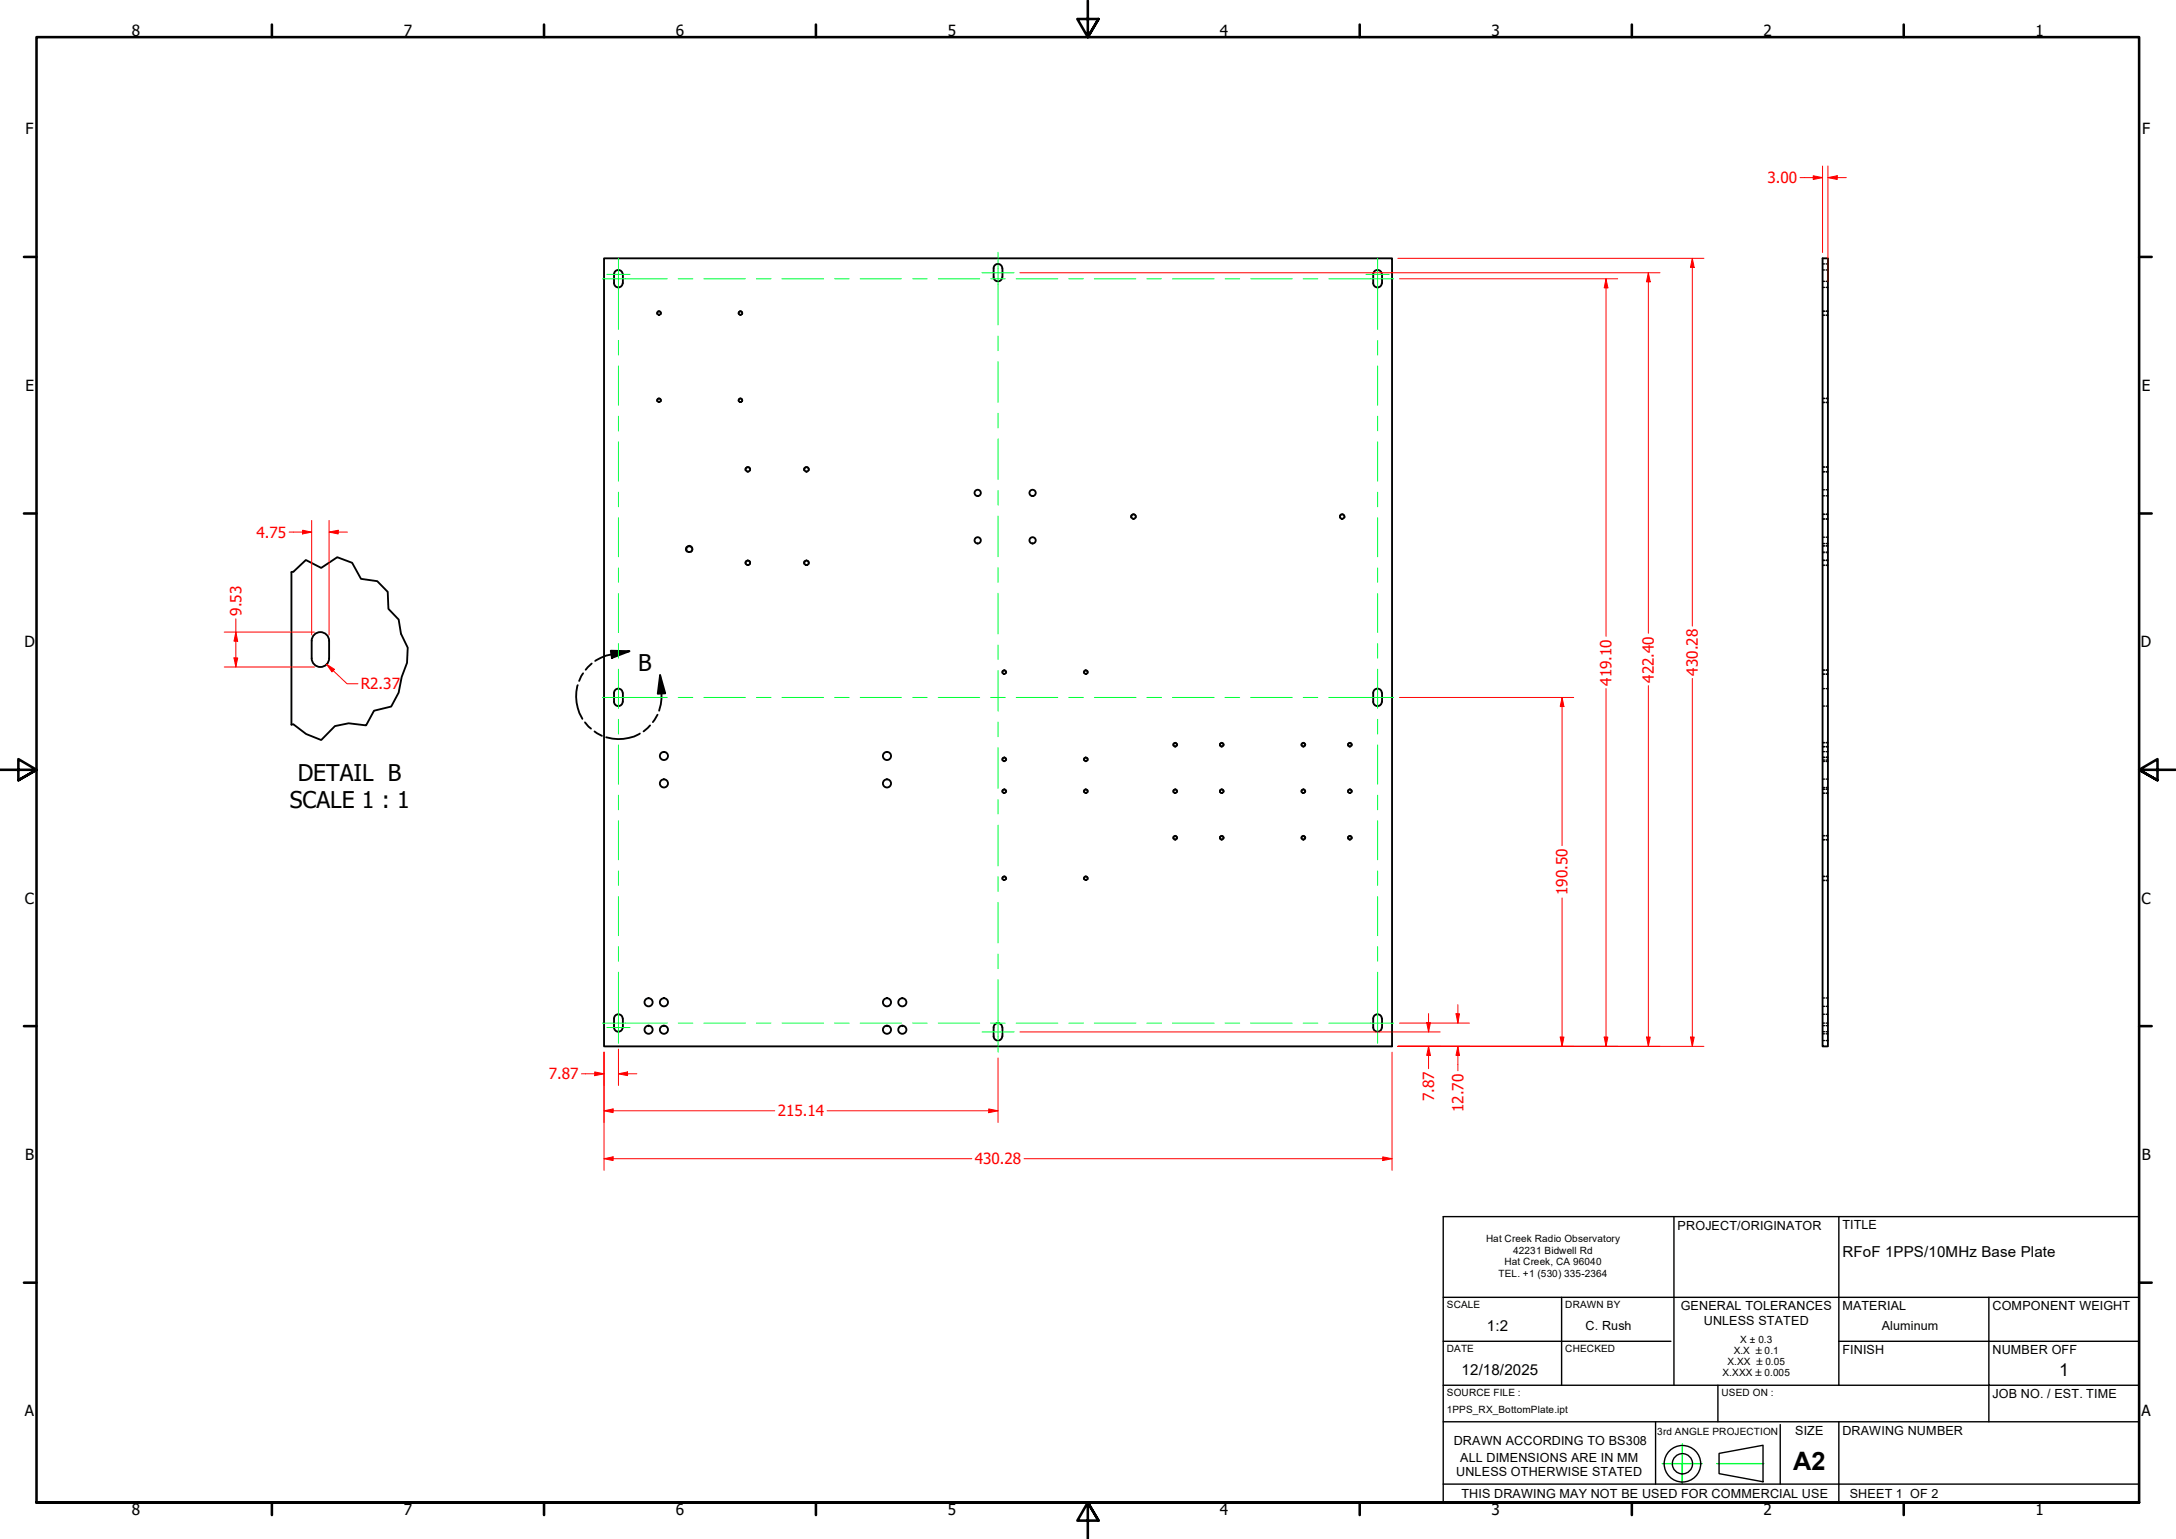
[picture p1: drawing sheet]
<svg xmlns="http://www.w3.org/2000/svg" width="594mm" height="420mm" viewBox="0 0 594 420" stroke-linecap="round" stroke-linejoin="round" font-family="sans-serif">
<!-- layer: Hidden Narrow (ANSI) -->
<g fill="none" stroke="#000" stroke-width=".27">
<path d="M179.4 85.8a.63 .63 0 0 1 .5-.9 .63 .63 0 0 1 .6 .9M201.6 85.8a.63 .63 0 0 1 .6-.9 .63 .63 0 0 1 .5 .9M497.6 86.1h.5M497.6 84.9h.5M498.5 86.1h.5M498.5 84.9h.5M179.4 109.6a.63 .63 0 0 1 .5-.9 .63 .63 0 0 1 .6 .9M201.6 109.6a.63 .63 0 0 1 .6-.9 .63 .63 0 0 1 .5 .9M497.6 110h.5M497.6 108.7h.5M498.5 110h.5M498.5 108.7h.5"/>
<path d="M203.5 128.5a.73 .73 0 0 1 .7-1.1 .73 .73 0 0 1 .6 1.1M219.5 128.5a.73 .73 0 0 1 .7-1.1 .73 .73 0 0 1 .6 1.1M497.6 128.9h.5M497.6 127.4h.5M498.5 128.9h.5M498.5 127.4h.5M187.6 150.7a1.01 1.01 0 0 1-.2-1.5 1.01 1.01 0 0 1 1.5 0 1.01 1.01 0 0 1-.2 1.5M203.5 154a.75 .75 0 0 1 .7-1.1 .75 .75 0 0 1 .6 1.1M219.5 154a.75 .75 0 0 1 .7-1.1 .75 .75 0 0 1 .6 1.1M308.8 141.4a.73 .73 0 0 1 .6-1.1 .73 .73 0 0 1 .7 1.1M365.8 141.4a.73 .73 0 0 1 .7-1.1 .73 .73 0 0 1 .6 1.1M497.6 141.8h.5"/>
<path d="M497.6 140.3h.5M497.6 150.9h.5M497.6 148.9h.5M497.6 154.4h.5M497.6 152.9h.5M498.5 141.8h.5M498.5 140.3h.5M498.5 150.9h.5M498.5 148.9h.5M498.5 154.4h.5M498.5 152.9h.5M273.6 183.8a.63 .63 0 0 1 .6-.9 .63 .63 0 0 1 .5 .9"/>
<path d="M295.9 183.8a.63 .63 0 0 1 .5-.9 .63 .63 0 0 1 .6 .9M497.6 184.1h.5M497.6 182.9h.5M498.5 184.1h.5M498.5 182.9h.5M273.6 216.3a.63 .63 0 0 1 .6-.9 .63 .63 0 0 1 .5 .9M273.6 207.6a.63 .63 0 0 1 .6-.9 .63 .63 0 0 1 .5 .9M295.9 216.3a.63 .63 0 0 1 .5-.9 .63 .63 0 0 1 .6 .9M295.9 207.6a.63 .63 0 0 1 .5-.9 .63 .63 0 0 1 .6 .9M320.3 203.6a.63 .63 0 0 1 .5-.9 .63 .63 0 0 1 .6 .9M320.3 216.3a.63 .63 0 0 1 .5-.9 .63 .63 0 0 1 .6 .9M333 203.6a.63 .63 0 0 1 .5-.9 .63 .63 0 0 1 .6 .9"/>
<path d="M333 216.3a.63 .63 0 0 1 .5-.9 .63 .63 0 0 1 .6 .9M355.3 203.6a.63 .63 0 0 1 .5-.9 .63 .63 0 0 1 .6 .9M355.3 216.3a.63 .63 0 0 1 .5-.9 .63 .63 0 0 1 .6 .9M368 203.6a.63 .63 0 0 1 .5-.9 .63 .63 0 0 1 .6 .9M368 216.3a.63 .63 0 0 1 .5-.9 .63 .63 0 0 1 .6 .9M497.6 203.9h.5M497.6 202.7h.5M497.6 216.6h.5M497.6 215.4h.5M497.6 207.9h.5M497.6 206.7h.5M498.5 203.9h.5"/>
<path d="M498.5 202.7h.5M498.5 216.6h.5M498.5 215.4h.5M498.5 207.9h.5M498.5 206.7h.5M320.3 229a.63 .63 0 0 1 .5-.9 .63 .63 0 0 1 .6 .9M333 229a.63 .63 0 0 1 .5-.9 .63 .63 0 0 1 .6 .9M355.3 229a.63 .63 0 0 1 .5-.9 .63 .63 0 0 1 .6 .9M368 229a.63 .63 0 0 1 .5-.9 .63 .63 0 0 1 .6 .9M497.6 229.3h.5M497.6 228.1h.5M497.6 239.2h.5"/>
<path d="M498.5 229.3h.5M498.5 228.1h.5M498.5 239.2h.5M273.6 240.1a.63 .63 0 0 1 .6-.9 .63 .63 0 0 1 .5 .9M295.9 240.1a.63 .63 0 0 1 .5-.9 .63 .63 0 0 1 .6 .9M497.6 240.5h.5M498.5 240.5h.5"/>
</g>
<!-- layer: Visible (ANSI) -->
<g fill="none" stroke="#000" stroke-width=".51">
<path d="M164.9 70.5h215.1v215.2h-215.1zM167.6 77.3a1.17 1.17 0 0 0 1.2 1.2 1.17 1.17 0 0 0 1.2-1.2M167.6 74.9a1.17 1.17 0 0 1 1.2-1.2 1.17 1.17 0 0 1 1.2 1.2M167.6 74.9v2.4M170.1 74.9v2.4M271.3 75.6a1.17 1.17 0 0 0 1.1 1.2 1.17 1.17 0 0 0 1.2-1.2M273.6 73.2a1.17 1.17 0 0 0-1.2-1.1 1.17 1.17 0 0 0-1.1 1.1v2.5M273.7 73.3v2.4M374.9 74.9a1.17 1.17 0 0 1 1.2-1.2 1.17 1.17 0 0 1 1.2 1.2M374.9 74.9v2.4M374.9 77.3a1.17 1.17 0 0 0 1.2 1.2 1.17 1.17 0 0 0 1.2-1.2M377.3 74.9v2.4"/>
<path d="M497.6 70.5h1.4v215.2h-1.4zM79.6 156.2v41.6M85.1 179.7v-4.7a2.38 2.38 0 0 1 2.4-2.4 2.38 2.38 0 0 1 2.4 2.4v4.7M85.1 179.7a2.38 2.38 0 0 0 2.4 2.4 2.38 2.38 0 0 0 2.4-2.4M167.6 191.6a1.17 1.17 0 0 0 1.2 1.2 1.17 1.17 0 0 0 1.2-1.2M167.6 191.6v-2.4a1.17 1.17 0 0 1 1.2-1.2 1.17 1.17 0 0 1 1.2 1.2l.1 2.4M374.9 191.6a1.17 1.17 0 0 0 1.2 1.2 1.17 1.17 0 0 0 1.2-1.2M377.3 189.2a1.17 1.17 0 0 0-1.2-1.2 1.17 1.17 0 0 0-1.2 1.2v2.4M377.3 189.2v2.4M167.6 278.1a1.17 1.17 0 0 1 1.2-1.2 1.17 1.17 0 0 1 1.2 1.2M167.6 278.1v2.4a1.17 1.17 0 0 0 1.2 1.2 1.17 1.17 0 0 0 1.2-1.2l.1-2.4M374.9 278.1v2.4a1.17 1.17 0 0 0 1.2 1.2 1.17 1.17 0 0 0 1.2-1.2"/>
<path d="M374.9 278.1a1.17 1.17 0 0 1 1.2-1.2 1.17 1.17 0 0 1 1.2 1.2M377.3 278.1v2.4M273.6 280.5a1.17 1.17 0 0 0-1.2-1.2 1.17 1.17 0 0 0-1.1 1.2v2.4a1.17 1.17 0 0 0 1.1 1.2 1.17 1.17 0 0 0 1.2-1.2M273.7 280.5v2.4"/>
<circle cx="179.9" cy="85.5" r=".48"/>
<circle cx="202.2" cy="85.5" r=".48"/>
<circle cx="179.9" cy="109.3" r=".48"/>
<circle cx="202.2" cy="109.3" r=".48"/>
<circle cx="204.2" cy="128.2" r=".6"/>
<circle cx="220.2" cy="128.2" r=".6"/>
<circle cx="266.9" cy="134.6" r=".86"/>
<circle cx="281.9" cy="134.6" r=".86"/>
<circle cx="188.2" cy="149.9" r=".79"/>
<circle cx="204.2" cy="153.7" r=".6"/>
<circle cx="220.2" cy="153.7" r=".6"/>
<circle cx="266.9" cy="147.5" r=".86"/>
<circle cx="281.9" cy="147.5" r=".86"/>
<circle cx="309.5" cy="141" r=".6"/>
<circle cx="366.4" cy="141" r=".6"/>
<circle cx="274.2" cy="183.5" r=".48"/>
<circle cx="296.4" cy="183.5" r=".48"/>
<circle cx="181.3" cy="213.9" r="1.11"/>
<circle cx="181.3" cy="206.4" r="1.11"/>
<circle cx="242.2" cy="206.4" r="1.11"/>
<circle cx="242.2" cy="213.9" r="1.11"/>
<circle cx="274.2" cy="207.3" r=".48"/>
<circle cx="274.2" cy="216" r=".48"/>
<circle cx="296.4" cy="207.3" r=".48"/>
<circle cx="296.4" cy="216" r=".48"/>
<circle cx="320.8" cy="216" r=".48"/>
<circle cx="320.8" cy="203.3" r=".48"/>
<circle cx="333.5" cy="203.3" r=".48"/>
<circle cx="333.5" cy="216" r=".48"/>
<circle cx="355.8" cy="216" r=".48"/>
<circle cx="355.8" cy="203.3" r=".48"/>
<circle cx="368.5" cy="203.3" r=".48"/>
<circle cx="368.5" cy="216" r=".48"/>
<circle cx="274.2" cy="239.8" r=".48"/>
<circle cx="296.4" cy="239.8" r=".48"/>
<circle cx="320.8" cy="228.7" r=".48"/>
<circle cx="333.5" cy="228.7" r=".48"/>
<circle cx="355.8" cy="228.7" r=".48"/>
<circle cx="368.5" cy="228.7" r=".48"/>
<circle cx="177.1" cy="273.6" r="1.11"/>
<circle cx="181.3" cy="273.6" r="1.11"/>
<circle cx="242.2" cy="273.6" r="1.11"/>
<circle cx="246.3" cy="273.6" r="1.11"/>
<circle cx="177.1" cy="281.1" r="1.11"/>
<circle cx="181.3" cy="281.1" r="1.11"/>
<circle cx="242.2" cy="281.1" r="1.11"/>
<circle cx="246.3" cy="281.1" r="1.11"/>
</g>
<!-- layer: Hidden (ANSI) -->
<g fill="none" stroke="#000" stroke-width=".38">
<path d="M497.6 78.5h.5M497.6 73.7h.5M497.6 76.8h.5M497.6 72.1h.5M498.5 78.5h.5M498.5 73.7h.5M498.5 76.8h.5M498.5 72.1h.5M497.6 86h.5M497.6 85h.5M498.5 86h.5M498.5 85h.5"/>
<path d="M497.6 109.8h.5M497.6 108.8h.5M498.5 109.8h.5M498.5 108.8h.5M497.6 135.4h.5M497.6 133.7h.5M497.6 128.8h.5M497.6 127.6h.5M498.5 135.4h.5M498.5 133.7h.5M498.5 128.8h.5M498.5 127.6h.5"/>
<path d="M497.6 148.4h.5M497.6 146.7h.5M497.6 141.6h.5M497.6 140.4h.5M497.6 150.7h.5M497.6 149.1h.5M497.6 154.3h.5M497.6 153h.5M498.5 148.4h.5M498.5 146.7h.5M498.5 141.6h.5M498.5 140.4h.5"/>
<path d="M498.5 150.7h.5M498.5 149.1h.5M498.5 154.3h.5M498.5 153h.5M497.6 192.8h.5M497.6 188h.5M497.6 184h.5M497.6 183h.5M498.5 192.8h.5M498.5 188h.5M498.5 184h.5M498.5 183h.5"/>
<path d="M497.6 203.8h.5M497.6 202.8h.5M497.6 216.5h.5M497.6 215.5h.5M497.6 207.8h.5M497.6 206.8h.5M497.6 212.7h.5M497.6 215h.5M497.6 205.2h.5M497.6 207.5h.5M498.5 203.8h.5M498.5 202.8h.5"/>
<path d="M498.5 216.5h.5M498.5 215.5h.5M498.5 207.8h.5M498.5 206.8h.5M498.5 212.7h.5M498.5 215h.5M498.5 205.2h.5M498.5 207.5h.5M497.6 229.2h.5M497.6 228.2h.5M497.6 239.3h.5M498.5 229.2h.5"/>
<path d="M498.5 228.2h.5M498.5 239.3h.5M497.6 240.3h.5M498.5 240.3h.5M497.6 279.3h.5M497.6 276.9h.5M497.6 272.5h.5M497.6 274.7h.5M498.5 279.3h.5M498.5 276.9h.5M498.5 272.5h.5M498.5 274.7h.5"/>
<path d="M497.6 284.1h.5M497.6 281.7h.5M497.6 280h.5M497.6 282.2h.5M498.5 284.1h.5M498.5 281.7h.5M498.5 280h.5M498.5 282.2h.5"/>
</g>
<!-- layer: Break Line (ANSI) -->
<path d="M79.6 156.2l.5-.1 3.4-3.2 4.2 2.1 4.4-2.9 4 1.5 2.5 4.4 4.4 .7 2.9 2.9 .1 4.6 2.8 2.9 .7 3.9 1.8 3.8-.2 4.2-1.4 3.8-.9 4.3-2 3.8-4.7 1.1-2.2 4-4.7-.5-3.8 .7-3.7 3.8-4.1-1.6-3.5-2.7-.5 .1" fill="none" stroke="#000" stroke-width=".51"/>
<!-- layer: Detail Boundary (ANSI) -->
<path d="M166.8 177.7l5 .1-4.7 1.8zM171.8 177.8l-4.9 .9a11.5 11.5 0 0 0-4.4 1.7M157.7 187a11.7 11.7 0 0 0 1.3 9.3M159.2 183.8l-1.1 2.1M159.7 197.2l1.7 1.7M161.5 181.1l-1.6 1.8M162.3 199.7l2 1.2M177.5 198l-1.8 1.7M179.5 195.1l-1.3 2M180.2 184.3l1.4 5-2 .1zM180.2 184.3a18.9 18.9 0 0 1-.2 9.4v.3M174.7 200.3a11.7 11.7 0 0 1-9.2 1" fill="none" stroke="#000" stroke-width=".51"/>
<path d="M166.8 177.7l5 .1-4.7 1.8zM180.2 184.3l1.4 5-2 .1z" fill="#000"/>
<!-- layer: Border (ANSI) -->
<g fill="none" stroke="#000" stroke-width=".7">
<path d="M74.2 6.7v3.4M148.5 6.7v3.4M222.8 6.7v3.4M297 .2v9.9l-2.9-4.9h5.8l-2.9 4.9 2.9-4.9M371.2 6.7v3.4M445.5 6.7v3.4M519.7 6.7v3.4M6.5 70.1h3.5M584 70.1h3.4M6.5 140.2h3.5M584 140.2h3.4M0 210.2h10l-5-3v5.8l5-2.8-5 2.8"/>
<path d="M594 210.2h-10l5-3v5.8l-5-2.8 5 2.8M6.5 280.1h3.5M584 280.1h3.4M6.5 350.2h3.5M584 350.2h3.4M10 410.2v-400.1h574v400.1h-574h574M74.2 410.2v3.4M148.5 410.2v3.4M222.8 410.2v3.4M299.9 415.1l-2.9-4.9 2.9 4.9h-5.8l2.9-4.9v10M371.2 410.2v3.4M445.5 410.2v3.4"/>
<path d="M519.7 410.2v3.4"/>
</g>
<!-- layer: Sketch Geometry(Design Office) -->
<g fill="none" stroke="#000" stroke-width=".38">
<path d="M394 332.1h190v78.1h-190zM457 332.1v46.1M502 332.1v46.1M394 354.2h190M426.3 354.2v24M543 354.2v24h41M394 366.2h62.2M394 378.2h108M469 378.2v10M502 366.2h82M502 378.2h41v10M394 388.2h190"/>
<path d="M452 388.2v17M459.3 399.6v5.3M469.3 396.8l12-2.2v9.9l-12-2.2zM486 388.9v16.3M502 388.2v22M394 405.2h190"/>
<circle cx="459.3" cy="399.6" r="5"/>
<circle cx="459.3" cy="399.6" r="2.76"/>
</g>
<path d="M453.8 399.6h10.9M459.3 394.2v10.7M468.7 399.6h12.8" fill="none" stroke="#0f0" stroke-width=".38"/>
<!-- layer: Centerline (ANSI) -->
<g fill="none" stroke="#00ff40" stroke-width=".27">
<path d="M164.5 76.1h17.7M168.8 70.5v19.5M185.2 76.1h4M192.2 76.1h11.3M206.5 76.1h4M213.5 76.1h11.4M227.8 76.1h4M234.8 76.1h11.3M249.2 76.1h3.9M256.2 76.1h11.3M270.4 76.1h4M272.5 68.9v19.9"/>
<path d="M277.4 76.1h11.4M291.8 76.1h4M298.8 76.1h11.3M313.1 76.1h4M320.1 76.1h11.4M334.5 76.1h4M341.4 76.1h11.4M355.8 76.1h4M362.8 76.1h17.7M376.1 70.5v19.5M168.8 92.9v4M168.8 99.9v10.8"/>
<path d="M272.5 91.7v4M272.5 98.7v11.1M376.1 92.9v4M376.1 99.9v10.8M168.8 113.6v4M272.5 112.8v4M272.5 119.8v11.1M376.1 113.6v4M168.8 120.6v10.8M168.8 134.3v4M272.5 133.9v4M376.1 120.6v10.8"/>
<path d="M376.1 134.3v4M168.8 141.3v10.7M168.8 155v4M272.5 140.9v11.1M272.5 155v4M376.1 141.3v10.7M376.1 155v4M168.8 162v10.7M168.8 175.7v4M272.5 162v11.1M272.5 176.1v4M376.1 162v10.7"/>
<path d="M376.1 175.7v4M164.5 190.4h17.7M168.8 182.7v10.7M168.8 196.4v4M185.2 190.4h4M192.2 190.4h11.3M206.5 190.4h4M213.5 190.4h11.4M227.8 190.4h4M234.8 190.4h11.3M249.2 190.4h3.9M256.2 190.4h11.3"/>
<path d="M270.4 190.4h4M272.5 183v11.2M272.5 197.1v4M277.4 190.4h11.4M291.8 190.4h4M298.8 190.4h11.3M313.1 190.4h4M320.1 190.4h11.4M334.5 190.4h4M341.4 190.4h11.4M355.8 190.4h4M362.8 190.4h17.7"/>
<path d="M376.1 182.7v10.7M376.1 196.4v4M168.8 203.4v10.7M168.8 217.1v4M272.5 204.1v11.1M272.5 218.3v3.9M376.1 203.4v10.7M376.1 217.1v4M168.8 224.1v10.6M168.8 237.8v3.9M272.5 225.3v11.1M272.5 239.4v4"/>
<path d="M376.1 224.1v10.6M376.1 237.8v3.9M168.8 244.8v10.6M168.8 258.4v4M272.5 246.4v11.1M376.1 244.8v10.6M376.1 258.4v4M164.5 279.3h17.7M168.8 265.4v19.4M185.2 279.3h4M192.2 279.3h11.3M206.5 279.3h4"/>
<path d="M213.5 279.3h11.4M227.8 279.3h4M234.8 279.3h11.3M249.2 279.3h3.9M256.2 279.3h11.3M270.4 279.3h4M272.5 260.5v4M272.5 267.4v19.9M277.4 279.3h11.4M291.8 279.3h4M298.8 279.3h11.3M313.1 279.3h4"/>
<path d="M320.1 279.3h11.4M334.5 279.3h4M341.4 279.3h11.4M355.8 279.3h4M362.8 279.3h17.7M376.1 265.4v19.4"/>
</g>
<!-- layer: Center Mark (ANSI) -->
<path d="M165.7 74.9h6.3M372.9 74.9h6.4M165.7 280.5h6.3" fill="none" stroke="#00ff40" stroke-width=".27"/>
<!-- layer: Dimension (ANSI) -->
<path d="M82.6 145.3h2.5" fill="none" stroke="#f00" stroke-width=".27"/>
<path d="M82.6 144.8l2.5 .5-2.5 .5z" fill="#f00"/>
<path d="M82.6 144.8l2.5 .5-2.5 .5zM89.9 145.3h2.4" fill="none" stroke="#f00" stroke-width=".27"/>
<path d="M89.9 145.3l2.4-.5v1z" fill="#f00"/>
<path d="M78.9 145.3h3.7M85.1 142.1v31.2M89.9 145.3l2.4-.5v1zM89.9 142.1v31.2M92.3 145.3h2.6M64.4 172.6v2.4" fill="none" stroke="#f00" stroke-width=".27"/>
<path d="M64.4 172.6l.5 2.4h-1z" fill="#f00"/>
<path d="M64.4 172.6l.5 2.4h-1zM64.4 179.6v2.5" fill="none" stroke="#f00" stroke-width=".27"/>
<path d="M63.9 179.6h1l-.5 2.5z" fill="#f00"/>
<path d="M61.2 172.6h24.7M63.9 179.6h1l-.5 2.5zM64.4 169v3.6M64.4 175v4.6M61.2 182.1h24.7M89.2 181.3l1.8 1.8" fill="none" stroke="#f00" stroke-width=".27"/>
<path d="M89.2 181.3l2.1 1.4-.7 .7z" fill="#f00"/>
<path d="M89.2 181.3l2.1 1.4-.7 .7zM91 183.1l3.7 3.6h3M162.4 293.2h2.5" fill="none" stroke="#f00" stroke-width=".27"/>
<path d="M162.4 292.7l2.5 .5-2.5 .5z" fill="#f00"/>
<path d="M162.4 292.7l2.5 .5-2.5 .5zM168.8 293.2h2.5" fill="none" stroke="#f00" stroke-width=".27"/>
<path d="M168.8 293.2l2.5-.5v1z" fill="#f00"/>
<path d="M158.7 293.2h3.7M164.9 287.3v9M168.8 293.2l2.5-.5v1zM168.8 286.4v9.9M171.3 293.2h2.6M164.9 303.3h2.5" fill="none" stroke="#f00" stroke-width=".27"/>
<path d="M164.9 303.3l2.5-.6v1.1z" fill="#f00"/>
<path d="M164.9 303.3l2.5-.6v1.1zM269.9 303.3h2.6" fill="none" stroke="#f00" stroke-width=".27"/>
<path d="M269.9 302.7l2.6 .6-2.6 .5z" fill="#f00"/>
<path d="M164.9 287.3v19.1M272.5 288.8v17.6M164.9 316.3h2.5M167.4 303.3h44.1M225.8 303.3h44.1M269.9 302.7l2.6 .6-2.6 .5z" fill="none" stroke="#f00" stroke-width=".27"/>
<path d="M164.9 316.3l2.5-.5v1z" fill="#f00"/>
<path d="M164.9 316.3l2.5-.5v1zM377.5 316.3h2.5" fill="none" stroke="#f00" stroke-width=".27"/>
<path d="M377.5 315.8l2.5 .5-2.5 .5z" fill="#f00"/>
<path d="M164.9 287.3v32.2M380 287.3v32.2M390 285.7v2.4M167.4 316.3h97.9M279.6 316.3h97.9M377.5 315.8l2.5 .5-2.5 .5z" fill="none" stroke="#f00" stroke-width=".27"/>
<!-- layer: Centerline (ANSI) -->
<path d="M268.1 281.7h8.8" fill="none" stroke="#00ff40" stroke-width=".27"/>
<!-- layer: Dimension (ANSI) -->
<path d="M390 285.7l.5 2.4h-1z" fill="#f00"/>
<path d="M390 279.2v2.5M390 285.7l.5 2.4h-1z" fill="none" stroke="#f00" stroke-width=".27"/>
<path d="M389.5 279.2h1l-.5 2.5z" fill="#f00"/>
<path d="M389.5 279.2h1l-.5 2.5zM390 276.7v2.5M278.4 281.7h97.6M376.2 281.7h17M381.6 285.7h11.6M390 288.1v3.7M398 285.7v2.4" fill="none" stroke="#f00" stroke-width=".27"/>
<path d="M398 285.7l.5 2.4h-1z" fill="#f00"/>
<path d="M398 276.8v2.5M398 285.7l.5 2.4h-1z" fill="none" stroke="#f00" stroke-width=".27"/>
<path d="M397.5 276.8h1l-.5 2.5z" fill="#f00"/>
<path d="M382.1 279.3h19.1M397.5 276.8h1l-.5 2.5zM398 274.3v2.5M381.6 285.7h19.6M398 288.1v4.2M426.5 283.1v2.6" fill="none" stroke="#f00" stroke-width=".27"/>
<path d="M426 283.1h1l-.5 2.6z" fill="#f00"/>
<path d="M426.5 190.4v2.5M426 283.1h1l-.5 2.6z" fill="none" stroke="#f00" stroke-width=".27"/>
<path d="M426.5 190.4l.5 2.5h-1z" fill="#f00"/>
<path d="M382.1 190.4h47.5M426.5 190.4l.5 2.5h-1zM426.5 192.9v38M426.5 245.2v37.9M381.6 285.7h48M438.5 283.1v2.6" fill="none" stroke="#f00" stroke-width=".27"/>
<path d="M438 283.1h1l-.5 2.6z" fill="#f00"/>
<path d="M438.5 76.1v2.5M438 283.1h1l-.5 2.6z" fill="none" stroke="#f00" stroke-width=".27"/>
<path d="M438.5 76.1l.5 2.5h-1z" fill="#f00"/>
<path d="M382.1 76.1h59.5M438.5 76.1l.5 2.5h-1zM438.5 78.6v95.1M450 74.5v2.4M438.5 188v95.1M381.6 285.7h60" fill="none" stroke="#f00" stroke-width=".27"/>
<!-- layer: Centerline (ANSI) -->
<path d="M268.1 74.5h8.8" fill="none" stroke="#00ff40" stroke-width=".27"/>
<!-- layer: Dimension (ANSI) -->
<path d="M450 74.5l.5 2.4h-1z" fill="#f00"/>
<path d="M450 74.5l.5 2.4h-1zM450 283.1v2.6" fill="none" stroke="#f00" stroke-width=".27"/>
<path d="M449.5 283.1h1l-.5 2.6z" fill="#f00"/>
<path d="M278.4 74.5h97.6M376.2 74.5h77M450 76.9v96M450 187.2v95.9M381.6 285.7h71.6M449.5 283.1h1l-.5 2.6zM462 283.1v2.6" fill="none" stroke="#f00" stroke-width=".27"/>
<path d="M461.5 283.1h1l-.5 2.6z" fill="#f00"/>
<path d="M462 70.5v2.5M461.5 283.1h1l-.5 2.6z" fill="none" stroke="#f00" stroke-width=".27"/>
<path d="M462 70.5l.5 2.5h-1z" fill="#f00"/>
<path d="M495 48.5h2.6M381.6 70.5h83.6M462 70.5l.5 2.5h-1zM462 73v97.9M462 185.2v97.9M381.6 285.7h83.6" fill="none" stroke="#f00" stroke-width=".27"/>
<path d="M495 48l2.6 .5-2.6 .5z" fill="#f00"/>
<path d="M495 48l2.6 .5-2.6 .5zM499 48.5h2.6" fill="none" stroke="#f00" stroke-width=".27"/>
<path d="M499 48.5l2.6-.5v1z" fill="#f00"/>
<path d="M491.4 48.5h3.6M497.6 45.3v23.6M499 48.5l2.6-.5v1zM499 45.3v31.6M501.6 48.5h2.5" fill="none" stroke="#f00" stroke-width=".27"/>
<text font-size="6.9" x="489.5" y="401.4">A2</text>
<g font-size="6.3">
<text x="174.2" y="183.2">B</text>
<text x="81.3" y="213.1">DETAIL B</text>
<text x="79.1" y="220.6">SCALE 1 : 1</text>
</g>
<text font-size="4.8" x="562.2" y="375.6">1</text>
<g font-size="4.2">
<text x="36" y="9.8">8</text>
<text x="110.2" y="9.8">7</text>
<text x="184.5" y="9.8">6</text>
<text x="258.8" y="9.8">5</text>
<text x="333" y="9.8">4</text>
<text x="407.2" y="9.8">3</text>
<text x="481.5" y="9.8">2</text>
<text x="555.8" y="9.8">1</text>
<text x="7" y="36.7">F</text>
<text x="584.8" y="36.7">F</text>
<text x="6.9" y="106.7">E</text>
<text x="584.8" y="106.7">E</text>
<text x="6.7" y="176.7">D</text>
<text x="584.5" y="176.7">D</text>
<text x="6.8" y="246.7">C</text>
<text x="584.6" y="246.7">C</text>
<text x="6.9" y="316.7">B</text>
<text x="584.7" y="316.7">B</text>
<text x="6.8" y="386.7">A</text>
<text x="584.6" y="386.7">A</text>
<text x="36" y="413.6">8</text>
<text x="110.2" y="413.6">7</text>
<text x="184.5" y="413.6">6</text>
<text x="258.8" y="413.6">5</text>
<text x="333" y="413.6">4</text>
<text x="407.2" y="413.6">3</text>
<text x="481.5" y="413.6">2</text>
<text x="555.8" y="413.6">1</text>
</g>
<g font-size="4.2" fill="#f00">
<text x="482.5" y="50">3.00</text>
<text x="70" y="146.8">4.75</text>
<text x="65.9" y="168.1" transform="rotate(-90 65.9 168.1)">9.53</text>
<text x="463.5" y="184.4" transform="rotate(-90 463.5 184.4)">430.28</text>
<text x="98.5" y="188.2">R2.37</text>
<text x="440" y="187.2" transform="rotate(-90 440 187.2)">419.10</text>
<text x="451.5" y="186.4" transform="rotate(-90 451.5 186.4)">422.40</text>
<text x="428" y="244.4" transform="rotate(-90 428 244.4)">190.50</text>
<text x="149.9" y="294.7">7.87</text>
<text x="212.3" y="304.8">215.14</text>
<text x="391.5" y="300.7" transform="rotate(-90 391.5 300.7)">7.87</text>
<text x="399.5" y="303.6" transform="rotate(-90 399.5 303.6)">12.70</text>
<text x="266.1" y="317.9">430.28</text>
</g>
<g font-size="4.1">
<text x="503" y="343.2">RFoF 1PPS/10MHz Base Plate</text>
<text x="406" y="363.4">1:2</text>
<text x="399" y="375.4">12/18/2025</text>
</g>
<g font-size="3.4">
<text x="458" y="335.7">PROJECT/ORIGINATOR</text>
<text x="503" y="335.6">TITLE</text>
<text x="458.9" y="357.7">GENERAL TOLERANCES</text>
<text x="503" y="357.7">MATERIAL</text>
<text x="544" y="357.7">COMPONENT WEIGHT</text>
<text x="432.9" y="363.1">C. Rush</text>
<text x="465.1" y="361.6">UNLESS STATED</text>
<text x="513.8" y="363.1">Aluminum</text>
<text x="503" y="369.7">FINISH</text>
<text x="544" y="369.7">NUMBER OFF</text>
<text x="544" y="381.7">JOB NO. / EST. TIME</text>
<text x="396.9" y="394.4">DRAWN ACCORDING TO BS308</text>
<text x="490.1" y="391.7">SIZE</text>
<text x="503" y="391.7">DRAWING NUMBER</text>
<text x="398.7" y="399.1">ALL DIMENSIONS ARE IN MM</text>
<text x="397.6" y="403">UNLESS OTHERWISE STATED</text>
<text x="399" y="408.9">THIS DRAWING MAY NOT BE USED FOR COMMERCIAL USE</text>
<text x="505" y="408.9">SHEET 1 OF 2</text>
</g>
<g font-size="2.7">
<text x="405.7" y="339.1">Hat Creek Radio Observatory</text>
<text x="410.7" y="345.5">Hat Creek, CA 96040</text>
<text x="413.1" y="342.3">42231 Bidwell Rd</text>
<text x="409.1" y="348.6">TEL. +1 (530) 335-2364</text>
<text x="395" y="357.2">SCALE</text>
<text x="427.4" y="357.2">DRAWN BY</text>
<text x="395" y="369.2">DATE</text>
<text x="427.4" y="369.2">CHECKED</text>
<text x="473.3" y="369.7">X.X ±0.1</text>
<text x="475.1" y="366.6">X ± 0.3</text>
<text x="470.3" y="375.6">X.XXX ±0.005</text>
<text x="471.6" y="372.7">X.XX ±0.05</text>
<text x="395" y="381.2">SOURCE FILE :</text>
<text x="470" y="381.2">USED ON :</text>
<text x="395" y="385.7">1PPS_RX_BottomPlate.ipt</text>
<text x="452.4" y="391.6">3rd ANGLE PROJECTION</text>
</g>
</svg>
